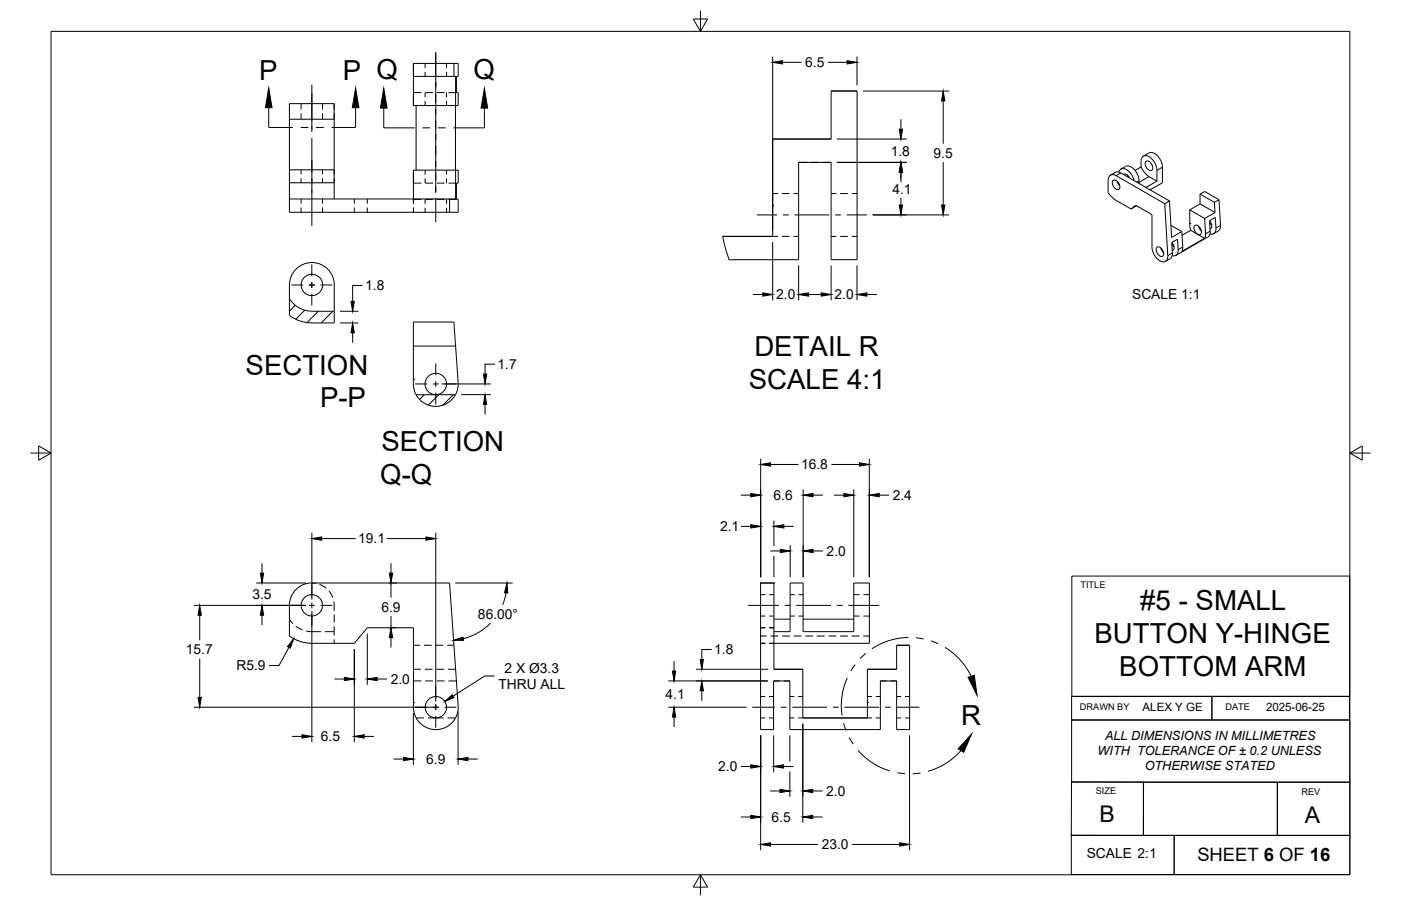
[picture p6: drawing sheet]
<svg xmlns="http://www.w3.org/2000/svg" width="432mm" height="279mm" viewBox="0 0 432 279" stroke-linecap="round" stroke-linejoin="round" font-family="sans-serif">
<!-- layer: Hidden -->
<g fill="none" stroke="#000" stroke-width=".31">
<path d="M131 19.6v1.4M137.6 19.6v1.4M92.8 32v1.8M92.8 35v1.8M99.4 32v1.8M99.4 35v1.8M103 32v1.8M103 35v1.8M127.4 32.6h.1M127.4 28.6h2.5M131 22.2v1.4M131 28.6v1.4"/>
<path d="M131 31.2v1.4M131.1 28.6h2.4M134.6 28.6h2.4M137.6 22.2v1.4M137.6 28.6v1.4M137.6 31.2v1.4M138.2 28.6h2.5M140.4 23.6h.3M92.8 52.4v1.4M92.8 55v1.4M99.4 52.4v1.4M99.4 55v1.4"/>
<path d="M103 52.4v1.4M103 55v1.4M127.4 56.5h2.5M131 52.5v1.4M131 55.1v1.4M131.1 56.5h2.4M134.6 56.5h2.4M137.6 52.5v1.4M137.6 55.1v1.4M138.2 56.5h2.5M238.1 59.7h1.7M241 59.7h2.3"/>
<path d="M244.5 59.7h1.6M246.1 50.1h2.7M250 50.1h2.3M253.5 50.1h2.7M256.2 59.7h1.6M259 59.7h2.3M262.5 59.7h1.7M92.8 61.4v1.4M92.8 64v1.5M99.4 61.4v1.4M99.4 64v1.5M109.2 61.4v1.4"/>
<path d="M109.2 64v1.5M113.2 61.4v1.4M113.2 64v1.5M127.4 61.4v1.5M127.4 64v1.5M127.4 61.5h2.5M131 61.5v1.4M131 64.1v1.4M131.1 61.5h2.4M134.6 61.5h2.4M137.6 61.5v1.4M137.6 64.1v1.4"/>
<path d="M138.2 61.5h2.5M238.1 63.4h.1M238.1 72.9h1.7M241 72.9h2.3M244.5 72.9h1.6M256.2 72.9h1.6M259 72.9h2.3M262.5 72.9h1.7M96.1 179.8l1.2 .1M89.2 190.9l1.1 1.4M91.2 193.1l2 1.2M94.4 194.6l4.6 .2"/>
<path d="M98.5 180.2l2 1.2M100.1 194.8h2.9M101.4 182.3l1.2 2M102.9 185.5l.1 2.9M103 189.5v2.4M103 193.1v2.9M103 197.2v1.2M127.4 199h2.1M130.7 199h2.4M134.3 199h2.3M137.8 199h2.1M234.4 193.6h1.5"/>
<path d="M234.4 198.4h1.5M234.4 196.2h1.9M234.4 183.4h1.5M234.4 190h1.5M237.1 193.6h1.4M237.1 198.4h1.4M237.1 183.4h1.4M237.1 190h1.4M237.5 196.2h2.4M241.1 196.2h2.3M243.5 183.4h1.4M243.5 190h1.4"/>
<path d="M244.6 196.2h2.4M246.1 183.4h1.4M246.1 190h1.4M248.2 196.2h2.4M251.8 196.2h2.4M255.4 196.2h2.3M258.9 196.2h2.4M262.5 196.2h2.4M263.1 183.4h1.8M263.1 190h1.8M266.1 196.2h1.8M266.1 183.4h1.8"/>
<path d="M266.1 190h1.8M127.4 216.7h.1M127.4 210h2.5M127.4 206.4h2.4M130.9 206.4h2.4M131.1 210h2.4M134.5 206.4h2.4M134.6 210h2.4M138.1 206.4h2.3M138.2 210h2.5M234.4 214.8h1.4M237 214.8h1.4"/>
<path d="M238.4 210h1.9M241.5 210h1.9M243.4 214.8h1.4M246 214.8h1.4M267.3 216.7h.1M267.3 214.8h1.5M269.9 214.8h1.4M271.3 210h1.9M274.4 210h2M276.4 214.8h1.3M278.9 214.8h1.5M128.2 221.4h2.5"/>
<path d="M131.9 221.4h4.9M137.9 221.4h2.5M234.4 221.4h1.4M237 221.4h1.4M243.4 221.4h1.4M246 221.4h1.4M267.3 221.4h1.5M269.9 221.4h1.4M276.4 221.4h1.3M278.9 221.4h1.5"/>
</g>
<!-- layer: Visible -->
<g fill="none" stroke="#000" stroke-width=".31">
<path d="M127.4 19.6h13.8v4h-.5v5h.5v4h-13.8zM139.9 19.6v4M89.2 36.8h13.8M127.4 23.6h13v37.8h-51.2M128.2 32.6v19.9M89.2 56.4h13.8M89.2 52.4h13.8M238.1 42.9h18.1v-14.8h8v52h-8v-30h-10.1v30h-21.4l-1.2-3.8-.8-3.4h15.4zM341.5 55.6v3.9M341.5 55.6a1.5 1.5 0 0 1 .8-1.6 1.5 1.5 0 0 1 1.7 .2l15 8.6M341.6 59.4l2 2.1 5 3M342.2 54l1.8-1 1 .1 15.4 8.9"/>
<path d="M343 55.7a1.7 1.7 0 0 1 2.2 1.9 .8 .8 0 0 1-.5 .9 .8 .8 0 0 1-1-.4l-.8-1.2zM344.3 55.9l.8 1.3M344.8 53.1a1.55 1.55 0 0 1 1.3-1.2 1.55 1.55 0 0 1 1.5 .7l1.2 1.4 .8 1.7M345.5 52.2l1.4-.9a3 3 0 0 1 3.5 2l.6 1.8v1.5M346.3 53.8a1.41 1.41 0 0 1 1.9 1.1M347.5 54l.2 .6M351.7 49.7a1.62 1.62 0 0 1 1.1-1.7 1.62 1.62 0 0 1 1.9 .7l1.3 1.8a8.8 8.8 0 0 1 .6 5.4M351.7 51.5l-1.9 1.1M351.7 49.7v1.8M351.7 51.5l1 1.7a9.8 9.8 0 0 0 3.9 2.7M352.4 48.2l1.7-1a3 3 0 0 1 3.5 2l.6 1.8 .1 5.4-3.8 2.1M353.1 49.8a1.7 1.7 0 0 1 2.2 1.9 .8 .8 0 0 1-.5 .9 .8 .8 0 0 1-1-.3l-.8-1.3z"/>
<path d="M356.6 55.9l-3.4 1.9M369.9 59.9l4.4 2.5M369.9 59.9v3M369.9 59.9l1.4-.8 4.4 2.5M103 61.4v-29.4h-13.8v33.5h52v-4h-.5v-5h.5v-4h-13.8v8.9M138.6 61.4v4.1M350.3 63.4l-1.7 1.1M356.5 76.3a1.7 1.7 0 0 1 2.2 1.9 .8 .8 0 0 1-.5 .9 .8 .8 0 0 1-1-.4l-.8-1.2zM357.8 76.5l.8 1.4M359 62.8l.9 16a1.59 1.59 0 0 1-.8 1.9 1.59 1.59 0 0 1-2-.5 5.5 5.5 0 0 1-2.1-4v-10l-5-2.9-1.4 1.2M360.4 62l-1.4 .8M360.4 62l.7 11.2 3.1-1.8"/>
<path d="M360.6 79.8l-1.4 .8M360.9 69.5l3.3 1.9M361.1 74.8l.2 3.7-.2 .8-.5 .5M361.1 74.8l1.8-1 .2 3.2a1.49 1.49 0 0 1-1.8 1.9M361.2 75.3l.6 .8M361.2 74.8a1.5 1.5 0 0 1 .1 2.5M364.2 71.4l.3 4.8-.3 1.4M366.7 68.9h.1M366.7 64.7v4.8l.3 1.5M366.7 64.7l4.6 2.7M367 71l4.3 2.5-7.1 4.1M367 71l-2.7 1.6"/>
<path d="M368.2 69.6a1.7 1.7 0 0 1 2.1 1.9 .8 .8 0 0 1-.5 .9 .8 .8 0 0 1-1-.4l-.8-1.2zM369.4 69.8l.9 1.4M369.9 62.9l4.6 2.6M369.9 62.9l-3.2 1.8M371.3 67.4l.3 4.7-.3 1.4M372.3 73.1l-9.9 5.7M372.8 68.6l.6 .8M372.8 68.1a1.5 1.5 0 0 1 .1 2.5M372.9 72.2a1.49 1.49 0 0 0 1.9-1.9l-.2-3.2-1.8 1 .2 3.7-.2 .8-.5 .5M374.3 62.4l.2 3.1M374.5 65.5l-3.2 1.9M375.7 61.6l.5 7.9"/>
<path d="M375.7 61.6l-1.4 .8M376.2 69.5l-.1 .9-.4 .6-1.7 1.1M89.2 87.9v9.4a11.7 11.7 0 0 0 6.9 2.3M89.2 92.1a8.1 8.1 0 0 0 6.9 3.9M89.2 87.9a6.9 6.9 0 0 1 6.9-6.9 6.9 6.9 0 0 1 6.9 6.9M96.1 96h6.9M103 87.9v11.7h-6.9M127.4 117h.1M127.4 106.7h13M128.2 121.7a6.9 6.9 0 0 0 12.2 0M128.2 121.7h12.2M140.4 121.7l.5-1.2 .3-1.9-1.3-19.3h-12.5v19.1l.2 1.7 .6 1.6"/>
<path d="M234.4 179.8v45.2h4v-15h5v15h27.9v-15h5.1v15h4v-26h-4v7.4h-9.1v15h-19.9v-15h-8.9v-26.6M234.4 179.8h.1M234.4 179.8h4.1M238.5 179.8h.1M89.2 196.2v-9.5a6.9 6.9 0 0 1 6.9-6.9h42.5l2.6 37.8a6.9 6.9 0 0 1-6.6 7.4 6.9 6.9 0 0 1-7.2-6.9M89.2 196.1a11.7 11.7 0 0 0 6.9 2.3h13.1l4-4.8h14.2v24.5M238.5 194.8h5v-15h4v15h15.6v-15h4.8v18.6h-29.4M238.5 190.9h5M247.5 190.9h15.6"/>
<circle cx="96.1" cy="87.9" r="3.3"/>
<circle cx="134.3" cy="118.4" r="3.3"/>
<circle cx="96.1" cy="186.7" r="3.3"/>
<circle cx="134.3" cy="218.1" r="3.3"/>
</g>
<!-- layer: Visible Narrow -->
<path d="M345.4 53.3l-1.4 .9M351 55.7l-.7 .5M354.1 54.5l-3.1 1.7M358.3 51.6l-1.7 1M361.3 78l-1.4 .8M364.5 76.2l-1.4 .8M373 71.3l-1.4 .8M376.2 69.5l-1.4 .8" fill="none" stroke="#000" stroke-width=".31"/>
<!-- layer: Titleblock -->
<path d="M330.3 177.7h85.7v37.1h-85.7zM330.3 214.8h43.2v7.2h-43.2zM373.5 214.8h42.4v7.2h-42.4zM330.3 222h85.7v19.2h-85.7zM330.2 257.6h31.7v12.1h-31.7zM330.2 241.1l22.2 .1v16.5l-22.2-.1zM352.4 241.2h41.3v16.5h-41.3zM361.9 257.6h54.1v12.1h-54.1zM393.7 241.2h22.4v16.5h-22.4z" fill="none" stroke="#000" stroke-width=".31"/>
<!-- layer: Smart Centers -->
<g fill="none" stroke="#000" stroke-width=".31">
<path d="M134.3 16v43.5M96.1 26.1v14.6M96.1 42.5v27.2M134.3 61v7.5M233.3 66.3h6.2M241.3 66.3h1.8M244.9 66.3h10.7M257.4 66.3h1.8M261 66.3h6.2M89.8 87.9h3.6M95.2 87.9h1.8M96.1 81.5v3.7"/>
<path d="M96.1 87v1.8M96.1 90.6v3.6M98.8 87.9h3.6M128 118.4h3.6M133.4 118.4h1.8M134.3 112.1v3.6M134.3 117.5v1.8M137 118.4h3.7M134.3 121.1v3.7M89.8 186.7h3.6M95.2 186.7h1.8M96.1 180.4v3.6"/>
<path d="M96.1 185.8v1.8M96.1 189.4v3.6M98.8 186.7h3.6M230.6 186.7h9.5M241.9 186.7h1.7M245.4 186.7h10.7M257.9 186.7h1.8M261.5 186.7h9.5M128 218.1h3.6M133.4 218.1h1.8M134.3 211.8v3.6M134.3 217.2v1.8"/>
<path d="M137 218.1h3.7M231.8 218.1h7.1M240.6 218.1h1.8M244.2 218.1h10.7M256.7 218.1h1.8M260.3 218.1h10.7M272.8 218.1h1.8M276.4 218.1h7M134.3 220.8v3.7"/>
</g>
<!-- layer: FD_Dimensions -->
<g fill="none" stroke="#000" stroke-width=".31">
<path d="M238.1 17.4v53.7M241.2 19.2h5.9M255.2 19.2h5.9M264.1 17.4v8.9M265.9 28.1h26.6M277.7 36.8v3M290.7 31.1v13.2M257.9 50.1h21.5M257.9 42.9h21.5M277.7 53.1v3.1M290.7 50v13.2M238.1 74.7v17.9"/>
<path d="M269 66.3h23.5M277.7 61v2.2M104.8 96h5.7M104.8 99.6h5.7M111.7 88h-3v4.9M232.1 90.8h3M246.1 81.9v10.7M249.2 90.8h3.9M256.2 81.9v10.7M264.1 81.9v10.7M267.2 90.8h3M108.7 102.6v3.1"/>
<path d="M136.1 118.4h15.2M152.5 112.3h-3v3.1M142.1 121.7h9.2M149.5 124.8v3M228.3 152.7h3.1M234.4 141.5v36.5M237.5 143.2h8.6M247.5 150.9v27.1M250.6 152.7h3M256.3 143.2h8.6M257 152.7h3.1M263.1 150.9v27.1"/>
<path d="M267.9 141.5v36.5M271 152.7h3M79 179.8h15.3M80.8 173.7v3M96.1 164.3v20.6M99.1 166.1h10.5M119.2 166.1h12.1M119.8 179.8h2.5M120.5 173.7v3M120.5 179.8v4.5M134.3 164.3v52M140.3 179.8h17.7"/>
<path d="M228.3 162.3h3.1M237.4 169.9h3.1M238.5 160.5v7.9M238.5 171.4v6.6M241.6 162.3h3M243.5 168.1v9.9M250.6 169.9h3M59.8 186.7h34.5M61.6 189.7v7.8M80.8 189.7v3.1M89 199.6l-3 5.7h-3.1M96.1 188.5v40.4"/>
<path d="M113.2 195.4v15.8M119.8 193.6h2.5M120.5 189.9v3.7M120.5 196.6v3.1M151.2 192.2a17.7 17.7 0 0 1-8.4 4.8M156 182.8l-1.1 3.7M59.8 218.1h73.6M61.6 203.1v12M103.1 209.4h3.1M109.2 200.2v28.7M116.2 209.4h3.1M127.4 219.9v16"/>
<path d="M141.2 219.4v16.5M152.4 208.5h-3l-9.7 6.2M206 218.1h24.1M206 210h30.7M207.8 203.9v3M214.5 206.4h22.2M216.3 213v3.1M219.4 200.3h-3.1v3M90 227.1h3.1M112.2 227.1h3.1M121.3 234.1h3.1M144.2 234.1h3.1"/>
<path d="M207.8 221.1v3.1M228.3 236.4h3.1M234.4 226.8v35.4M238.4 226.8v11.3M241.5 236.4h3M243.4 226.8v8M243.4 237.9v7.8M247.4 223.2v30.5M280.3 226.8v35.4M228.3 251.9h3.1M237.3 243.9h3.1M250.5 251.9h3"/>
<path d="M250.5 243.9h3M237.5 260.4h14.6M262.6 260.4h14.7"/>
</g>
<g fill="#000" stroke="#000" stroke-width=".31">
<path d="M238.1 19.2l3.1-.5v1zM261.1 18.7l3 .5-3 .5zM277.2 39.8h1l-.5 3.1zM290.7 28.1l.5 3h-1zM277.7 50.1l.5 3h-1zM277.2 63.2h1l-.5 3.1zM290.2 63.2h1l-.5 3.1zM108.2 92.9h1l-.5 3.1zM235.1 90.3l3 .5-3 .5zM246.1 90.8l3.1-.5v1zM253.1 90.3l3.1 .5-3.1 .5zM264.1 90.8l3.1-.5v1z"/>
<path d="M108.7 99.6l.5 3h-1zM149 115.4h1l-.5 3zM149.5 121.7l.5 3.1h-1zM231.4 152.2l3 .5-3 .5zM234.4 143.2l3.1-.5v1zM247.5 152.7l3.1-.5v1zM260.1 152.2l3 .5-3 .5zM264.9 142.7l3 .5-3 .5zM267.9 152.7l3.1-.5v1zM80.2 176.7h1.1l-.5 3.1zM96.1 166.1l3-.5v1zM120 176.7h1l-.5 3.1z"/>
<path d="M131.3 165.6l3 .5-3 .5zM231.4 161.8l3 .5-3 .5zM240.5 169.4l3 .5-3 .5zM238.5 162.3l3.1-.5v1zM247.5 169.9l3.1-.5v1zM61.6 186.7l.5 3h-1.1zM80.8 186.7l.5 3h-1.1zM90.5 197l-1 2.9-.9-.5zM120.5 193.6l.5 3h-1zM139.8 197.5l2.9-1 .2 1zM156.3 179.8l.2 3.1-1-.1zM61 215.1h1.1l-.5 3z"/>
<path d="M106.2 208.9l3 .5-3 .5zM113.2 209.4l3-.5v1zM137.1 216.3l2.3-2.1 .5 .9zM207.2 206.9h1.1l-.5 3.1zM216.3 210l.5 3h-1zM215.8 203.3h1l-.5 3.1zM93.1 226.6l3 .5-3 .5zM109.2 227.1l3-.5v1zM124.4 233.6l3 .5-3 .5zM141.2 234.1l3-.5v1zM207.8 218.1l.5 3h-1.1zM231.4 235.9l3 .5-3 .5z"/>
<path d="M238.4 236.4l3.1-.5v1zM231.4 251.4l3 .5-3 .6zM234.4 260.4l3.1-.5v1zM240.4 243.4l3 .5-3 .5zM247.4 251.9l3.1-.5v1.1zM247.4 243.9l3.1-.5v1zM277.3 259.9l3 .5-3 .5z"/>
</g>
<!-- layer: Hatching -->
<path d="M91 94.1l-1.8 1.8M93.9 95.7l-2.8 2.8M98.1 96l-3.5 3.5M102.6 96l-3.6 3.6M130.7 121.7l-1.4 1.5M135.3 121.7l-3.3 3.2M139.7 121.7l-3.2 3.2" fill="none" stroke="#000" stroke-width=".31"/>
<!-- layer: Section Lines -->
<path d="M82.8 33.2v6.1h7.5M92.6 39.3h2.4M97.4 39.3h2.4M109.6 33.2v6.1h-7.4M118.3 33.3v6.1h9.5M130.2 39.4h2.4M135 39.4h2.4M149.3 33.3v6.1h-9.6" fill="none" stroke="#000" stroke-width=".31"/>
<path d="M82.8 27.1l1 6.1h-2zM109.6 27.1l1 6.1h-2zM118.3 27.2l1 6.1h-2zM149.3 27.2l1 6.1h-2z" fill="#000" stroke="#000" stroke-width=".31"/>
<!-- layer: Border -->
<path d="M15.7 9.7h400.3v260.1h-400.3zM213.7 5.9h4.4l-2.2 3.8zM215.9 3.3v6.4M9.4 139.7h6.3M11.9 137.5l3.8 2.2-3.8 2.2zM416 139.7h6.4M416 139.7l3.8-2.2v4.4zM215.9 269.8l2.2 3.8h-4.4zM215.9 269.8v6.3" fill="none" stroke="#000" stroke-width=".31"/>
<!-- layer: Detail Boundary -->
<g fill="none" stroke="#000" stroke-width=".31">
<path d="M280 196.6a20.8 20.8 0 0 0-11.3 3.5M282.3 196.7l2.4 .3M287 197.7l2.2 .8M291.3 199.7a20.8 20.8 0 0 1 8 8.9M261.1 209a20.7 20.7 0 0 0-1.6 11.7M263.5 205l-1.3 1.9M266.8 201.5l-1.7 1.6M260 223l.8 2.3M261.7 227.4l1.3 2.1M264.4 231.4a20.6 20.6 0 0 0 9.9 6.3M276.6 238.3l2.3 .3M283.7 238.4l-2.4 .2"/>
<path d="M296.2 231.5a21.2 21.2 0 0 1-10.2 6.4"/>
</g>
<path d="M298.4 208.9l1.9-.6 .8 6.1zM299.5 226.4l-2.5 5.6-1.7-1.1z" fill="#000" stroke="#000" stroke-width=".31"/>
<g font-size="8.5">
<text x="79.8" y="24.6">P</text>
<text x="105.6" y="24.6">P Q</text>
<text x="145.9" y="24.2">Q</text>
<text x="232.5" y="109.7">DETAIL R</text>
<text x="75.7" y="115.5">SECTION</text>
<text x="230.8" y="120">SCALE 4:1</text>
<text x="98.6" y="125.7">P-P</text>
<text x="117.6" y="139.1">SECTION</text>
<text x="117.2" y="149.4">Q-Q</text>
<text x="351.5" y="188">#5 - SMALL</text>
<text x="337.3" y="198.3">BUTTON Y-HINGE</text>
<text x="345" y="208.5">BOTTOM ARM</text>
<text x="296.3" y="223.5">R</text>
</g>
<g font-size="7.1">
<text x="338.9" y="253.6">B</text>
<text x="402.1" y="253.9">A</text>
</g>
<text font-size="5.7" x="369" y="265.6">SHEET 6 OF 16</text>
<g font-size="4.3">
<text x="248.2" y="20.7">6.5</text>
<text x="274.6" y="48">1.8</text>
<text x="287.7" y="48.7">9.5</text>
<text x="275.1" y="59.7">4.1</text>
<text x="112.5" y="89.5">1.8</text>
<text x="239.2" y="92.3">2.0</text>
<text x="257.2" y="92.3">2.0</text>
<text x="348.9" y="92.1">SCALE 1:1</text>
<text x="153.4" y="113.8">1.7</text>
<text x="246.9" y="144.7">16.8</text>
<text x="238.4" y="154.2">6.6</text>
<text x="275.2" y="154.2">2.4</text>
<text x="110.4" y="167.6">19.1</text>
<text x="221.9" y="163.9">2.1</text>
<text x="254.8" y="171.4">2.0</text>
<text x="77.8" y="184.7">3.5</text>
<text x="117.6" y="188.6">6.9</text>
<text x="147.3" y="190.9">86.00°</text>
<text x="57.3" y="201.8">15.7</text>
<text x="220.2" y="201.8">1.8</text>
<text x="72.9" y="206.8">R5.9</text>
<text x="155.5" y="207.4">2 X Ø3.3</text>
<text x="120.4" y="210.9">2.0</text>
<text x="153.6" y="212.6">THRU ALL</text>
<text x="205.1" y="215.6">4.1</text>
<text x="98.9" y="228.6">6.5</text>
<text x="131.4" y="235.6">6.9</text>
<text x="221.4" y="237.9">2.0</text>
<text x="254.7" y="245.4">2.0</text>
<text x="237.8" y="253.4">6.5</text>
<text x="253.3" y="261.9">23.0</text>
<text x="334.9" y="264.7">SCALE 2:1</text>
</g>
<g font-size="3.9">
<text x="338.3" y="232.8">WITH TOLERANCE OF ± 0.2 UNLESS</text>
<text x="340.6" y="228.1">ALL DIMENSIONS IN MILLIMETRES</text>
<text x="352.8" y="237.5">OTHERWISE STATED</text>
</g>
<g font-size="3.5">
<text x="352.2" y="219.2">ALEX Y GE</text>
<text x="390.2" y="219.3">2025-06-25</text>
</g>
<g font-size="2.8">
<text x="333" y="181.5">TITLE</text>
<text x="332.8" y="219.1">DRAWN BY</text>
<text x="377.7" y="219.1">DATE</text>
<text x="337.7" y="245">SIZE</text>
<text x="401.1" y="245.1">REV</text>
</g>
</svg>
